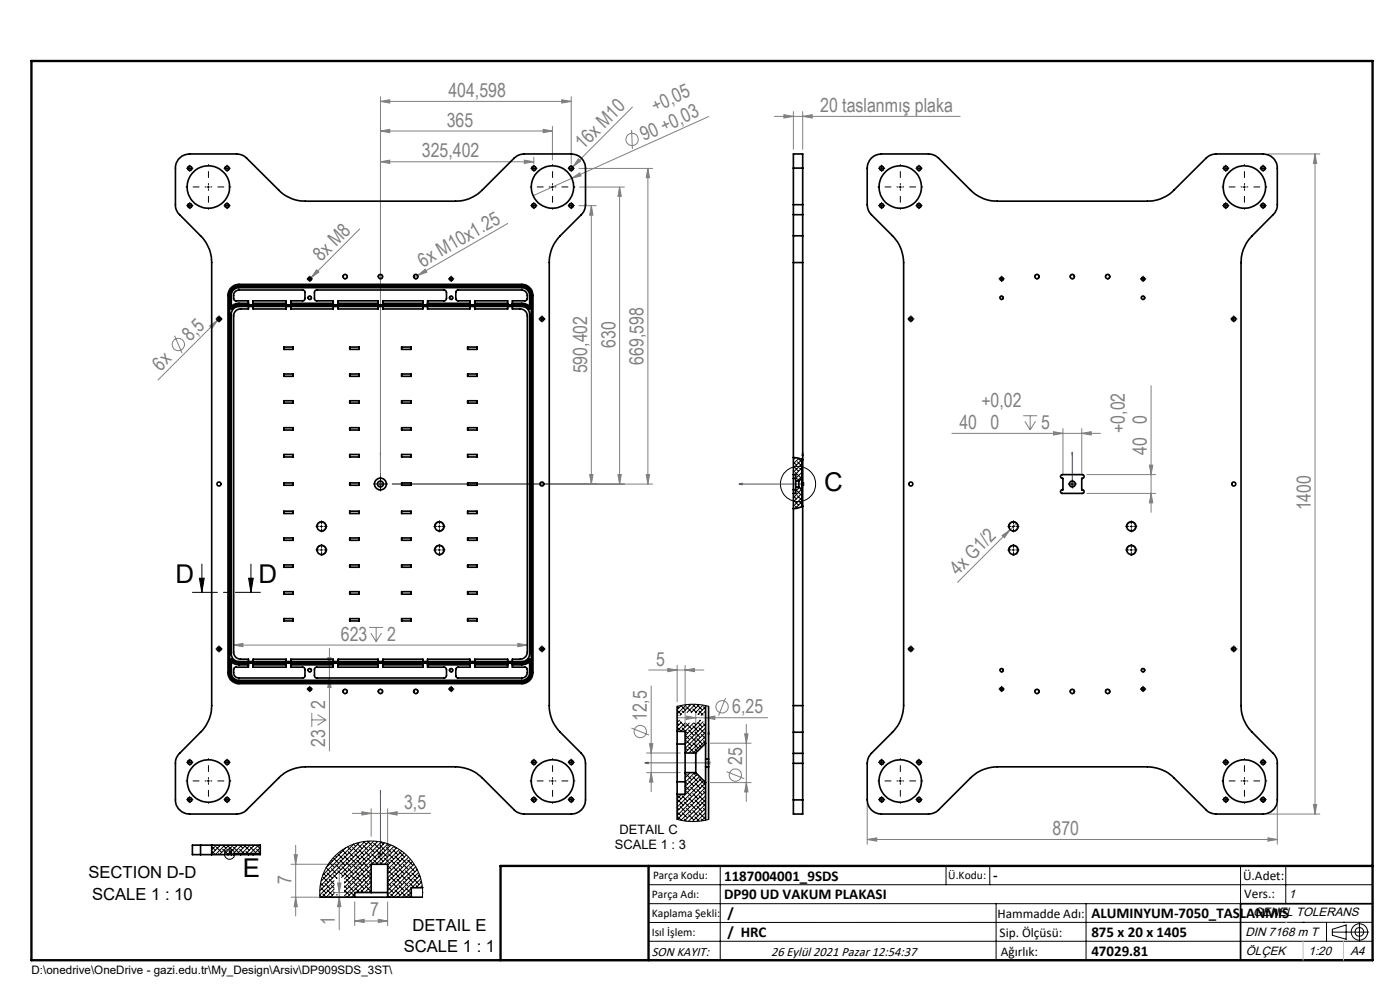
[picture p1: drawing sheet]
<svg xmlns="http://www.w3.org/2000/svg" width="297mm" height="210mm" viewBox="0 0 297 210" stroke-linecap="round" stroke-linejoin="round" font-family="sans-serif">
<g fill="none" stroke="#808080" stroke-width=".21">
<path d="M80.7 27.8l2-.4v.7zM80.7 21.5l2-.3v.7zM80.7 34.3l2-.3v.7zM80.7 20.5v79.7M80.7 27.8h36.5M80.7 21.5h40.5M80.7 34.3h32.5M111.2 34l2 .3-2 .4zM113.2 33.3v1.4M115.2 27.4l2 .4-2 .3zM117.2 26.8v7.1M119.2 21.2l2 .3-2 .4z"/>
<path d="M121.2 20.5v14.2M121.3 37.8l1.7-1.1 .3 .6zM121.3 37.8l-8.2 3.7M122.7 33.7l.5 .5-1.7 1.2zM122.8 35.7h15.7M122.9 39.7h9.6M131.4 39.7v63M131.4 39.7l.4 2h-.7zM134 27.6l.2 4M134.2 22.7l-13.4 13.4M137.4 35.7v67M137.4 35.7l.4 2h-.7z"/>
<path d="M150.4 24.7l-29.1 13.1M164.3 24.7h39.4M166.3 24.3l2 .4-2 .3zM168.3 23.7v8M170.3 24.7l2-.4v.7zM170.3 23.7v8M269 32.7h11M279 32.7l.3 2h-.7zM279 32.7v140M66 58.9l-.6 .6M67.2 57.2l.5 .5-1.7 1.2zM76.3 48.6l-10.3 10.3"/>
<path d="M88.7 58.4l1.5-1.3 .4 .6zM88.7 58.4l-.9 .5M107.7 47.4l-19 11M122.8 43.6h3.7M125.4 43.6v59.1M125.4 43.6l.4 2h-.7zM37 71.2l1.6 3.7M44.5 69.1l1.6-1.1-1.1 1.6zM46.7 67.4l-13.2 13.2M201.9 91.9h31.6M217.1 88.2h2.9M217.4 89.4l1.1 1.7"/>
<path d="M218.5 88.2v2.9M219.7 89.4l-1.2 1.7M223.5 91.6l2 .3-2 .4zM225.5 90.9v9.6M229.5 91.9l2-.3v.7zM229.5 90.9v9.6M243.8 98.7h.7l-.3 2zM244.2 81.8v26.9M80.2 102.7h1M80.4 102.3l.7 .7M80.7 102.2v1M81.1 102.3l-.7 .7"/>
<path d="M83.2 102.7h55.3M125.1 100.7h.7l-.4 2zM131.1 100.7h.7l-.4 2zM137.1 100.7h.7l-.4 2zM169.8 102.7h1M169.9 102.3l.7 .7M170.3 102.2v1M170.6 102.3l-.7 .7M212.6 113.6l1.6-1.2-1.1 1.7zM215.7 110.9l-12.6 12.6M227 102.7h1M227.1 102.3l.7 .7"/>
<path d="M227.5 102.2v1M227.8 102.3l-.7 .7M230.6 104.7h14.6M230.6 100.7h14.6M244.2 104.7l.3 2h-.7zM49.6 136.8l1.9-.3v.7zM49.6 136.8h62.3M69.5 139.5h.7l-.3 2zM69.9 137.5v21.8M78.3 133.1h3M78.7 134.3l1.1 1.8M79.8 133.1v3"/>
<path d="M80.9 134.3l-1.1 1.8M109.9 136.5l2 .3-2 .4zM66.1 151.2v3M66.1 152.7h3M67.3 151.6l1.8 1.1M69.1 152.7l-1.8 1.1M69.9 143.8l.3 2h-.7zM133.9 154.4l3.8 1.5M137.2 159.7h7.1M137.6 142.1h11.7M137.8 157.8h.7l-.4 1.9zM138.1 145.5v22.4"/>
<path d="M141.7 141.8l2 .3-2 .4zM143.6 152.3h19.3M143.7 141.1v7.8M145.3 142.1l2-.3v.7zM145.3 141.1v13.1M145.6 151.9l2 .4-2 .3zM147.6 151.3v11.6M149.7 152.3l2-.4v.7zM149.7 151.3v13.7M150.7 157.6h8.6M153.9 148.1l-1.5 3.7M158 155.7h.7l-.4 1.9z"/>
<path d="M158.3 153.7v16.3M62.7 179.3v15M74.8 172.5h16.5M76.8 172.2l1.9 .3-1.9 .4zM78.7 171.5v5.9M82.2 172.5l2-.3v.7zM82.2 171.5v10.8M137.2 163.9h7.1M138.1 163.9l.4 2h-.7zM149.8 161.8h1M150 161.5l.7 .7M150.3 161.3v1"/>
<path d="M150.7 161.5l-.7 .7M150.7 166h8.6M154.1 163.7l3.8 1.5M158.3 166l.4 2h-.7zM184 178.1l2-.4v.7zM184 170.7v8.4M184 178.1h87M269 177.7l2 .4-2 .3zM269 172.7h11M271 170.7v8.4M278.6 170.7h.7l-.3 2zM61.7 190.3h19.5"/>
<path d="M61.7 183.3h16.1M62.4 181.3h.7l-.4 2zM62.7 190.3l.4 2h-.7zM70.9 189.3h3.4M71.6 187.3h.7l-.3 2zM72 185.3v11.9M72 190.3l.3 2h-.7zM75.2 195.4l2.1-.4v.7zM75.2 191.3v5M75.2 195.4h7M80.2 181.3h1M80.3 195l1.9 .4-1.9 .3z"/>
<path d="M80.4 180.9l.7 .7M80.7 180.8v1M81.1 180.9l-.7 .7M82.2 191.3v5"/>
<circle cx="134.1" cy="29.6" r="1.3"/>
<circle cx="37.9" cy="73.1" r="1.31"/>
<circle cx="135.8" cy="155.2" r="1.3"/>
<circle cx="153.2" cy="149.9" r="1.3"/>
<circle cx="156" cy="164.4" r="1.3"/>
</g>
<g fill="none" stroke="#000" stroke-width=".21">
<path d="M39.8 35.8a.5 .5 0 0 1 .4-.6 .5 .5 0 0 1 .5 .5 .5 .5 0 0 1-.6 .5M40 35.7h.5M40.3 35.4v.6M44 39.7h.5M44.2 39.4v.5M47.7 35.8a.48 .48 0 0 1 .4-.6 .48 .48 0 0 1 .5 .6 .48 .48 0 0 1-.6 .4M47.9 35.7h.5M48.2 35.4v.6M112.7 35.8a.5 .5 0 0 1 .5-.6 .5 .5 0 0 1 .5 .5 .5 .5 0 0 1-.6 .5M113 35.7h.5M113.2 35.4v.6M116.9 39.7h.5"/>
<path d="M117.2 39.4v.5M120.7 35.8a.5 .5 0 0 1 .4-.6 .5 .5 0 0 1 .6 .5 .5 .5 0 0 1-.7 .5M120.9 35.7h.5M121.2 35.4v.6M186.5 35.8a.48 .48 0 0 1 .5-.6 .48 .48 0 0 1 .5 .6 .48 .48 0 0 1-.6 .4M186.8 35.7h.5M187 35.4v.6M190.7 39.7h.5M191 39.4v.5M194.5 35.8a.5 .5 0 0 1 .4-.6 .5 .5 0 0 1 .5 .5 .5 .5 0 0 1-.6 .5M194.7 35.7h.5M194.9 35.4v.6"/>
<path d="M259.5 35.8a.5 .5 0 0 1 .5-.6 .5 .5 0 0 1 .5 .5 .5 .5 0 0 1-.6 .5M259.8 35.7h.5M260 35.4v.6M263.7 39.7h.5M264 39.4v.5M267.5 35.8a.48 .48 0 0 1 .4-.6 .48 .48 0 0 1 .5 .6 .48 .48 0 0 1-.6 .4M267.7 35.7h.5M267.9 35.4v.6M39.8 43.8a.51 .51 0 0 1 .4-.7 .51 .51 0 0 1 .6 .6 .51 .51 0 0 1-.7 .4M40 43.6h.5M40.3 43.4v.5M47.7 43.8a.5 .5 0 0 1 .4-.6 .5 .5 0 0 1 .6 .5 .5 .5 0 0 1-.7 .4"/>
<path d="M47.9 43.6h.5M48.2 43.4v.5M65.3 59.3a.4 .4 0 0 1 .4-.5 .4 .4 0 0 1 .4 .4 .4 .4 0 0 1-.5 .4M65.4 59.2h.6M65.7 58.9v.5M72.7 58.8a.51 .51 0 0 1 .5-.6 .51 .51 0 0 1 .5 .5 .51 .51 0 0 1-.6 .5M80.2 58.8a.51 .51 0 0 1 .5-.6 .51 .51 0 0 1 .5 .5 .51 .51 0 0 1-.6 .5M87.7 58.8a.5 .5 0 0 1 .5-.6 .5 .5 0 0 1 .5 .5 .5 .5 0 0 1-.6 .5M95.3 59.3a.4 .4 0 0 1 .4-.5 .4 .4 0 0 1 .4 .4 .4 .4 0 0 1-.5 .4M95.5 59.2h.5M95.7 58.9v.5M112.7 43.8a.51 .51 0 0 1 .5-.7 .51 .51 0 0 1 .5 .6 .51 .51 0 0 1-.6 .4"/>
<path d="M113 43.6h.5M113.2 43.4v.5M120.7 43.8a.51 .51 0 0 1 .4-.7 .51 .51 0 0 1 .6 .6 .51 .51 0 0 1-.7 .4M120.9 43.6h.5M121.2 43.4v.5M186.5 43.8a.5 .5 0 0 1 .5-.6 .5 .5 0 0 1 .5 .5 .5 .5 0 0 1-.6 .4M186.8 43.6h.5M187 43.4v.5M194.5 43.8a.51 .51 0 0 1 .4-.7 .51 .51 0 0 1 .5 .6 .51 .51 0 0 1-.6 .4M194.7 43.6h.5M194.9 43.4v.5M212.1 59.3a.4 .4 0 0 1 .4-.5 .4 .4 0 0 1 .4 .4 .4 .4 0 0 1-.5 .4"/>
<path d="M212.2 59.2h.5M212.5 58.9v.5M219.5 58.8a.51 .51 0 0 1 .4-.6 .51 .51 0 0 1 .6 .5 .51 .51 0 0 1-.6 .5M227 58.8a.5 .5 0 0 1 .4-.6 .5 .5 0 0 1 .6 .5 .5 .5 0 0 1-.6 .5M234.5 58.8a.51 .51 0 0 1 .4-.6 .51 .51 0 0 1 .6 .5 .51 .51 0 0 1-.7 .5M242.1 59.3a.4 .4 0 0 1 .4-.5 .4 .4 0 0 1 .4 .4 .4 .4 0 0 1-.5 .4M242.2 59.2h.5M242.5 58.9v.5M259.5 43.8a.51 .51 0 0 1 .5-.7 .51 .51 0 0 1 .5 .6 .51 .51 0 0 1-.6 .4M259.8 43.6h.5M260 43.4v.5M267.5 43.8a.5 .5 0 0 1 .4-.6 .5 .5 0 0 1 .5 .5 .5 .5 0 0 1-.6 .4"/>
<path d="M267.7 43.6h.5M267.9 43.4v.5M46.2 67.7h.5M46.5 67.4v.5M65.3 63.3a.4 .4 0 0 1 .4-.5 .4 .4 0 0 1 .4 .4 .4 .4 0 0 1-.5 .4M95.3 63.3a.4 .4 0 0 1 .4-.5 .4 .4 0 0 1 .4 .4 .4 .4 0 0 1-.5 .4M114.7 67.7h.5M115 67.4v.5M193 67.7h.5M193.2 67.4v.5M212.1 63.3a.4 .4 0 0 1 .3-.5 .4 .4 0 0 1 .5 .4 .4 .4 0 0 1-.5 .4M242.1 63.3a.4 .4 0 0 1 .4-.5 .4 .4 0 0 1 .4 .4 .4 .4 0 0 1-.5 .4"/>
<path d="M261.5 67.7h.5M261.7 67.4v.5M42.8 119.7v6M53.2 119.7v6M67.2 116.9a1.04 1.04 0 0 1 .9-1.3 1.04 1.04 0 0 1 1.2 1.2 1.04 1.04 0 0 1-1.4 .9M67.2 111.9a1.04 1.04 0 0 1 .9-1.3 1.04 1.04 0 0 1 1.2 1.1 1.04 1.04 0 0 1-1.4 1M67.9 111.7h.5M67.9 116.7h.5M68.2 111.4v.5M68.2 116.4v.5M80.5 102.7h.5M80.7 102.4v.5"/>
<path d="M92.2 111.9a1.06 1.06 0 0 1 .9-1.3 1.06 1.06 0 0 1 1.2 1.1 1.06 1.06 0 0 1-1.4 1M92.2 116.9a1.06 1.06 0 0 1 .9-1.3 1.06 1.06 0 0 1 1.2 1.2 1.06 1.06 0 0 1-1.4 .9M93 111.7h.5M93 116.7h.5M93.2 111.4v.5M93.2 116.4v.5M214 111.9a1.04 1.04 0 0 1 .9-1.3 1.04 1.04 0 0 1 1.1 1.1 1.04 1.04 0 0 1-1.3 1M214 116.9a1.04 1.04 0 0 1 .9-1.3 1.04 1.04 0 0 1 1.1 1.2 1.04 1.04 0 0 1-1.3 .9M214.7 111.7h.5M214.7 116.7h.5M215 111.4v.5M215 116.4v.5"/>
<path d="M227.2 102.7h.5M227.5 102.4v.5M239 116.9a1.04 1.04 0 0 1 .9-1.3 1.04 1.04 0 0 1 1.1 1.2 1.04 1.04 0 0 1-1.3 .9M239 111.9a1.04 1.04 0 0 1 .9-1.3 1.04 1.04 0 0 1 1.1 1.1 1.04 1.04 0 0 1-1.3 1M239.7 111.7h.5M239.7 116.7h.5M240 111.4v.5M240 116.4v.5M42.3 122.7h1l-.5 3zM46.2 137.7h.5M46.5 137.4v.5M52.7 122.7h1l-.5 3z"/>
<path d="M114.7 137.7h.5M115 137.4v.5M193 137.7h.5M193.2 137.4v.5M261.5 137.7h.5M261.7 137.4v.5M65.3 146.3a.4 .4 0 0 1 .4-.5 .4 .4 0 0 1 .4 .4 .4 .4 0 0 1-.5 .4M65.3 142.3a.4 .4 0 0 1 .4-.5 .4 .4 0 0 1 .4 .4 .4 .4 0 0 1-.5 .3M65.4 146.2h.6M65.7 145.9v.5M72.7 146.8a.51 .51 0 0 1 .5-.6 .51 .51 0 0 1 .5 .5 .51 .51 0 0 1-.6 .5M80.2 146.8a.51 .51 0 0 1 .5-.6 .51 .51 0 0 1 .5 .5 .51 .51 0 0 1-.6 .5"/>
<path d="M87.7 146.8a.5 .5 0 0 1 .5-.6 .5 .5 0 0 1 .5 .5 .5 .5 0 0 1-.6 .5M95.3 146.3a.4 .4 0 0 1 .4-.5 .4 .4 0 0 1 .4 .4 .4 .4 0 0 1-.5 .4M95.3 142.3a.4 .4 0 0 1 .4-.5 .4 .4 0 0 1 .4 .4 .4 .4 0 0 1-.5 .3M95.5 146.2h.5M95.7 145.9v.5M212.1 146.3a.4 .4 0 0 1 .3-.5 .4 .4 0 0 1 .5 .4 .4 .4 0 0 1-.5 .4M212.1 142.3a.4 .4 0 0 1 .3-.5 .4 .4 0 0 1 .5 .4 .4 .4 0 0 1-.5 .3M212.2 146.2h.5M212.5 145.9v.5M219.5 146.8a.51 .51 0 0 1 .4-.6 .51 .51 0 0 1 .6 .5 .51 .51 0 0 1-.6 .5M227 146.8a.5 .5 0 0 1 .4-.6 .5 .5 0 0 1 .6 .5 .5 .5 0 0 1-.6 .5M234.5 146.8a.51 .51 0 0 1 .4-.6 .51 .51 0 0 1 .6 .5 .51 .51 0 0 1-.7 .5"/>
<path d="M242.1 146.3a.4 .4 0 0 1 .4-.5 .4 .4 0 0 1 .4 .4 .4 .4 0 0 1-.5 .4M242.1 142.3a.4 .4 0 0 1 .4-.5 .4 .4 0 0 1 .4 .4 .4 .4 0 0 1-.5 .3M242.2 146.2h.5M242.5 145.9v.5M39.8 169.7a.5 .5 0 0 1 .4-.6 .5 .5 0 0 1 .5 .6 .5 .5 0 0 1-.6 .4M39.8 161.8a.51 .51 0 0 1 .4-.6 .51 .51 0 0 1 .6 .6 .51 .51 0 0 1-.7 .4M40 161.7h.5M40 169.6h.5M40.3 161.5v.5M40.3 169.4v.5M44 165.7h.5M44.2 165.4v.5"/>
<path d="M47.7 161.8a.5 .5 0 0 1 .4-.6 .5 .5 0 0 1 .6 .6 .5 .5 0 0 1-.7 .4M47.7 169.7a.48 .48 0 0 1 .4-.6 .48 .48 0 0 1 .5 .6 .48 .48 0 0 1-.6 .4M47.9 161.7h.5M47.9 169.6h.5M48.2 161.5v.5M48.2 169.4v.5M112.7 161.8a.51 .51 0 0 1 .5-.6 .51 .51 0 0 1 .5 .6 .51 .51 0 0 1-.6 .4M112.7 169.7a.5 .5 0 0 1 .5-.6 .5 .5 0 0 1 .5 .6 .5 .5 0 0 1-.6 .4M113 161.7h.5M113 169.6h.5M113.2 161.5v.5M113.2 169.4v.5"/>
<path d="M116.9 165.7h.5M117.2 165.4v.5M120.7 161.8a.51 .51 0 0 1 .4-.6 .51 .51 0 0 1 .6 .6 .51 .51 0 0 1-.7 .4M120.7 169.7a.5 .5 0 0 1 .4-.6 .5 .5 0 0 1 .6 .6 .5 .5 0 0 1-.7 .4M120.9 161.7h.5M120.9 169.6h.5M121.2 161.5v.5M121.2 169.4v.5M186.5 161.8a.5 .5 0 0 1 .5-.6 .5 .5 0 0 1 .5 .6 .5 .5 0 0 1-.6 .4M186.5 169.7a.48 .48 0 0 1 .5-.6 .48 .48 0 0 1 .5 .6 .48 .48 0 0 1-.6 .4M186.8 161.7h.5M186.8 169.6h.5"/>
<path d="M187 161.5v.5M187 169.4v.5M190.7 165.7h.5M191 165.4v.5M194.5 161.8a.51 .51 0 0 1 .4-.6 .51 .51 0 0 1 .5 .6 .51 .51 0 0 1-.6 .4M194.5 169.7a.5 .5 0 0 1 .4-.6 .5 .5 0 0 1 .5 .6 .5 .5 0 0 1-.6 .4M194.7 161.7h.5M194.7 169.6h.5M194.9 161.5v.5M194.9 169.4v.5M259.5 161.8a.51 .51 0 0 1 .5-.6 .51 .51 0 0 1 .5 .6 .51 .51 0 0 1-.6 .4M259.5 169.7a.5 .5 0 0 1 .5-.6 .5 .5 0 0 1 .5 .6 .5 .5 0 0 1-.6 .4"/>
<path d="M259.8 161.7h.5M259.8 169.6h.5M260 161.5v.5M260 169.4v.5M263.7 165.7h.5M264 165.4v.5M267.5 169.7a.48 .48 0 0 1 .4-.6 .48 .48 0 0 1 .5 .6 .48 .48 0 0 1-.6 .4M267.5 161.8a.5 .5 0 0 1 .4-.6 .5 .5 0 0 1 .5 .6 .5 .5 0 0 1-.6 .4M267.7 161.7h.5M267.7 169.6h.5M267.9 161.5v.5M267.9 169.4v.5"/>
<path d="M137.6 187.7h153.6M137.6 191.7h153.6M137.6 199.7h153.6M152.8 183.7v20M200.7 183.7v4M210 183.7v4M211.3 191.7v12M230.4 191.7v12M263.2 183.7v20M272.8 183.7v8M276.4 195.6h.1M281.4 195.6v4.1"/>
<path d="M282.6 197.7h7.8M282.6 197.1l3-.9v3l-3-.8zM285 195.6h.1M288.4 195.8v3.8M291.2 195.6l-153.6 .1"/>
<circle cx="169.3" cy="102.7" r="3.7"/>
<circle cx="48.7" cy="181.2" r="1.09"/>
<circle cx="288.4" cy="197.7" r="1.74"/>
<circle cx="288.4" cy="197.7" r=".93"/>
</g>
<g fill="none" stroke="#00f" stroke-width=".21">
<path d="M80.7 95.9v.7v-.7M80.7 95.9v6.8M170.3 95.9l.2 .7h-.4zM170.3 95.9v6.8h-13.5M227.5 95.9v.7v-.7M227.5 95.9v6.8M80.7 102.5v.3zM80.7 102.7h.1M156.8 102.7l.6-.2v.3zM227.5 102.7h.1M227.5 102.5v.3zM150.3 155.1l.2 .6h-.3z"/>
<path d="M150.3 155.1v6.7h-13.5M80.7 167.7v.7v-.7M80.7 167.7v13.6M136.8 161.8l.7-.1v.3zM80.7 181.1v.4zM80.7 181.3h.1"/>
</g>
<path d="M55.2 125.7h-14.4" fill="none" stroke="#000" stroke-width=".21" stroke-dasharray="6.3 1.3 1.3 1.3" stroke-dashoffset="1"/>
<path d="M291.2 191.7h-28v12M106.2 203.7h185" fill="none" stroke="#000" stroke-width=".35"/>
<path d="M6.7 12.9h284.5v190.8h-284.5zM137.6 183.7v20M291.2 183.7h-185v20" fill="none" stroke="#000" stroke-width=".5"/>
<path d="M272.8 195.6h.1M276.4 199.7v4M285 199.7v4" fill="none" stroke="#c0c0c0" stroke-width=".21"/>
<g fill="none" stroke="#000" stroke-width=".21" stroke-dasharray="15.2 1.3 1.3 1.3">
<path d="M39.8 35.7h-.2M40.3 36.2v.2M40.3 35.2v-.2M40.8 35.7h.1M47.7 35.7h-.2M48.2 36.2v.2M48.2 35.2v-.2M48.7 35.7h.2M112.8 35.7h-.2M113.3 36.2v.2M113.3 35.2v-.2M113.8 35.7h.1"/>
<path d="M120.7 35.7h-.2M121.2 36.2v.2M121.2 35.2v-.2M121.7 35.7h.2M186.5 35.7h-.1M187 35.2v-.2M187 36.2v.2M187.5 35.7h.2M194.5 35.7h-.2M195 35.2v-.2M195 36.2v.2M195.5 35.7h.1"/>
<path d="M259.5 35.7h-.1M260 35.2v-.2M260 36.2v.2M260.5 35.7h.2M267.5 35.7h-.2M268 35.2v-.2M268 36.2v.2M268.5 35.7h.1M39.8 43.6h-.2M40.3 44.1v.2M40.3 43.1v-.2M40.8 43.6h.1"/>
<path d="M47.7 43.6h-.2M48.2 44.1v.2M48.2 43.1v-.2M48.7 43.6h.2M65.2 59.2h-.1M65.7 59.7h.1M65.7 58.7v-.1M66.2 59.2h.1M95.2 59.2h-.1M95.7 59.7h.1M95.7 58.7v-.1M96.2 59.2h.1"/>
<path d="M112.8 43.6h-.2M113.3 44.1v.2M113.3 43.1v-.2M113.8 43.6h.1M120.7 43.6h-.2M121.2 44.1v.2M121.2 43.1v-.2M121.7 43.6h.2M186.5 43.6h-.1M187 43.1v-.2M187 44.1v.2M187.5 43.6h.2"/>
<path d="M194.5 43.6h-.2M195 43.1v-.2M195 44.1v.2M195.5 43.6h.1M212 59.2h-.1M212.5 58.7v-.1M212.5 59.7h.1M213 59.2h.1M242 59.2h-.1M242.5 58.7v-.1M242.5 59.7h.1M243 59.2h.1"/>
<path d="M259.5 43.6h-.1M260 43.1v-.2M260 44.1v.2M260.5 43.6h.2M267.5 43.6h-.2M268 43.1v-.2M268 44.1v.2M268.5 43.6h.1M46 67.7h-.2M46.5 68.2v.1M46.5 67.2v-.2M47 67.7h.1"/>
<path d="M114.5 67.7h-.2M115 68.2v.1M115 67.2v-.2M115.5 67.7h.1M192.7 67.7h-.1M193.2 67.2v-.2M193.2 68.2v.1M193.7 67.7h.2M261.2 67.7h-.1M261.7 67.2v-.2M261.7 68.2v.1M262.2 67.7h.2"/>
<path d="M67.7 116.7h-.7M67.7 111.7h-.7M68.2 117.2v.7M68.2 116.2v-.7M68.2 112.2v.7M68.2 111.2v-.7M68.7 116.7h.7M68.7 111.7h.7M80.2 102.7h-1M80.7 103.2v1M80.7 102.2v-1M81.2 102.7h1"/>
<path d="M92.7 111.7h-.7M92.7 116.7h-.7M93.2 112.2v.7M93.2 111.2v-.7M93.2 117.2v.7M93.2 116.2v-.7M93.7 111.7h.7M93.7 116.7h.7M214.5 111.7h-.7M214.5 116.7h-.7M215 111.2v-.7M215 112.2v.7"/>
<path d="M215 116.2v-.7M215 117.2v.7M215.5 111.7h.7M215.5 116.7h.7M227 102.7h-.4M227.5 102.2v-.4M227.5 103.2v.3M228 102.7h.4M239.5 116.7h-.7M239.5 111.7h-.7M240 116.2v-.7M240 117.2v.7"/>
<path d="M240 111.2v-.7M240 112.2v.7M240.5 116.7h.7M240.5 111.7h.7M46 137.7h-.2M46.5 138.2v.1M46.5 137.2v-.2M47 137.7h.1M114.5 137.7h-.2M115 138.2v.1M115 137.2v-.2M115.5 137.7h.1"/>
<path d="M192.7 137.7h-.1M193.2 137.2v-.2M193.2 138.2v.1M193.7 137.7h.2M261.2 137.7h-.1M261.7 137.2v-.2M261.7 138.2v.1M262.2 137.7h.2M65.2 146.2h-.1M65.7 146.7h.1M65.7 145.7v-.1M66.2 146.2h.1"/>
<path d="M95.2 146.2h-.1M95.7 146.7h.1M95.7 145.7v-.1M96.2 146.2h.1M212 146.2h-.1M212.5 145.7v-.1M212.5 146.7h.1M213 146.2h.1M242 146.2h-.1M242.5 145.7v-.1M242.5 146.7h.1M243 146.2h.1"/>
<path d="M39.8 169.6h-.2M39.8 161.7h-.2M40.3 170.1v.2M40.3 169.1v-.2M40.3 162.2v.2M40.3 161.2v-.2M40.8 169.6h.1M40.8 161.7h.1M47.7 161.7h-.2M47.7 169.6h-.2M48.2 162.2v.2M48.2 161.2v-.2"/>
<path d="M48.2 170.1v.2M48.2 169.1v-.2M48.7 161.7h.2M48.7 169.6h.2M112.8 169.6h-.2M112.8 161.7h-.2M113.3 170.1v.2M113.3 169.1v-.2M113.3 162.2v.2M113.3 161.2v-.2M113.8 169.6h.1M113.8 161.7h.1"/>
<path d="M120.7 161.7h-.2M120.7 169.6h-.2M121.2 162.2v.2M121.2 161.2v-.2M121.2 170.1v.2M121.2 169.1v-.2M121.7 161.7h.2M121.7 169.6h.2M186.5 161.7h-.1M186.5 169.6h-.1M187 161.2v-.2M187 162.2v.2"/>
<path d="M187 169.1v-.2M187 170.1v.2M187.5 161.7h.2M187.5 169.6h.2M194.5 169.6h-.2M194.5 161.7h-.2M195 169.1v-.2M195 170.1v.2M195 161.2v-.2M195 162.2v.2M195.5 169.6h.1M195.5 161.7h.1"/>
<path d="M259.5 161.7h-.1M259.5 169.6h-.1M260 161.2v-.2M260 162.2v.2M260 169.1v-.2M260 170.1v.2M260.5 161.7h.2M260.5 169.6h.2M267.5 169.6h-.2M267.5 161.7h-.2M268 169.1v-.2M268 170.1v.2"/>
<path d="M268 161.2v-.2M268 162.2v.2M268.5 169.6h.1M268.5 161.7h.1"/>
</g>
<g fill="none" stroke="#000" stroke-width=".21" stroke-dasharray="15.2 1.3 1.3 1.3" stroke-dashoffset="15">
<path d="M43.7 39.7h-4.2M44.2 39.2v-4.3M44.7 39.7h4.3M116.7 39.7h-4.2M117.2 39.2v-4.3M117.7 39.7h4.3M190.5 39.7h-4.3M191 39.2v-4.3M191.5 39.7h4.2M263.5 39.7h-4.3M264 39.2v-4.3M264.5 39.7h4.2"/>
<path d="M44.2 40.2v4.2M117.2 40.2v4.2M191 40.2v4.2M264 40.2v4.2M43.7 165.7h-4.2M44.2 166.2v4.2M44.2 165.2v-4.3M44.7 165.7h4.3M116.7 165.7h-4.2M117.2 166.2v4.2M117.2 165.2v-4.3M117.7 165.7h4.3"/>
<path d="M190.5 165.7h-4.3M191 165.2v-4.3M191 166.2v4.2M191.5 165.7h4.2M263.5 165.7h-4.3M264 165.2v-4.3M264 166.2v4.2M264.5 165.7h4.2"/>
</g>
<path d="M52.7 122.7h1l-.5 3zM42.3 122.7h1l-.5 3z" fill="#000"/>
<g fill="#00f">
<path d="M80.7 95.9v.7zM80.7 102.5v.3z"/>
<path d="M80.7 181.1v.4zM80.7 167.7v.7zM80.7 181.1v.4zM80.7 167.7v.7z"/>
<path d="M150.3 155.1l.2 .6h-.3zM136.8 161.8l.7-.1v.3z"/>
<path d="M170.3 95.9l.2 .7h-.4zM156.8 102.7l.6-.2v.3zM227.5 95.9v.7zM227.5 102.5v.3z"/>
</g>
<g fill="#808080">
<path d="M121.3 37.8l1.7-1.1 .3 .6z"/>
<path d="M88.7 58.4l1.5-1.3 .4 .6z"/>
<path d="M122.7 33.7l.5 .5-1.7 1.2z"/>
<path d="M67.2 57.2l.5 .5-1.7 1.2z"/>
<path d="M229.5 91.9l2-.3v.7zM223.5 91.6l2 .3-2 .4z"/>
<path d="M145.3 142.1l2-.3v.7zM141.7 141.8l2 .3-2 .4z"/>
<path d="M149.7 152.3l2-.4v.7zM145.6 151.9l2 .4-2 .3z"/>
<path d="M80.7 27.8l2-.4v.7zM115.2 27.4l2 .4-2 .3z"/>
<path d="M184 178.1l2-.4v.7zM269 177.7l2 .4-2 .3z"/>
<path d="M49.6 136.8l1.9-.3v.7zM109.9 136.5l2 .3-2 .4zM80.7 21.5l2-.3v.7zM119.2 21.2l2 .3-2 .4zM76.8 172.2l1.9 .3-1.9 .4zM82.2 172.5l2-.3v.7z"/>
<path d="M111.2 34l2 .3-2 .4zM80.7 34.3l2-.3v.7z"/>
<path d="M44.5 69.1l.5 .5 1.1-1.6zM212.6 113.6l.5 .5 1.1-1.7z"/>
<path d="M278.6 170.7h.7l-.3 2zM279 32.7l.3 2h-.7zM62.7 190.3l.4 2h-.7zM62.4 181.3h.7l-.4 2z"/>
<path d="M244.2 104.7l.3 2h-.7zM243.8 98.7h.7l-.3 2z"/>
<path d="M125.1 100.7h.7l-.4 2zM125.4 43.6l.4 2h-.7zM131.1 100.7h.7l-.4 2zM131.4 39.7l.4 2h-.7zM137.1 100.7h.7l-.4 2zM137.4 35.7l.4 2h-.7zM72 190.3l.3 2h-.7zM71.6 187.3h.7l-.3 2z"/>
<path d="M69.9 143.8l.3 2h-.7zM69.5 139.5h.7l-.3 2z"/>
<path d="M137.8 157.8h.7l-.4 1.9zM138.1 163.9l.4 2h-.7zM158 155.7h.7l-.4 1.9zM158.3 166l.4 2h-.7z"/>
<path d="M75.2 195.4l2.1-.4v.7zM80.3 195l1.9 .4-1.9 .3z"/>
<path d="M166.3 24.3l2 .4-2 .3zM170.3 24.7l2-.4v.7z"/>
</g>
<g fill="none" stroke="#000" stroke-width=".35">
<path d="M38.1 33.5l1.1-.7 1-.1h10a3.1 3.1 0 0 1 2.1 .8l6.8 6.8a8.1 8.1 0 0 0 5.7 2.4h31.8a7.8 7.8 0 0 0 5.7-2.4l6.8-6.8a3.3 3.3 0 0 1 2.1-.8h10a3 3 0 0 1 3 3v7.7a3.1 3.1 0 0 1-.9 2.1l-4.4 4.5a8 8 0 0 0-2.4 5.7v94a7.9 7.9 0 0 0 2.4 5.6l4.4 4.5a3.1 3.1 0 0 1 .9 2.1v7.8a3 3 0 0 1-3 3h-10a3.3 3.3 0 0 1-2.1-.9l-6.8-6.8a8.1 8.1 0 0 0-5.7-2.3h-31.8a8.2 8.2 0 0 0-5.7 2.3l-6.8 6.8a3.1 3.1 0 0 1-2.1 .9h-10a3 3 0 0 1-3-3v-7.8a2.73 2.73 0 0 1 .9-2.1l4.4-4.5a8.1 8.1 0 0 0 2.4-5.6v-94a7.8 7.8 0 0 0-2.4-5.7l-4.4-4.5a2.73 2.73 0 0 1-.9-2.1v-8.1l.2-.6zM168.3 35.7v-3h2v3M168.3 35.7h2M168.3 35.7v7.7M170.3 35.7v7.7M184.9 33.5l1.1-.7 1-.1h10a3.3 3.3 0 0 1 2.1 .8l6.8 6.8a8.1 8.1 0 0 0 5.7 2.4h31.8a7.8 7.8 0 0 0 5.7-2.4l6.8-6.8a3.1 3.1 0 0 1 2.1-.8h10a3 3 0 0 1 3 3v7.7a2.73 2.73 0 0 1-.9 2.1l-4.5 4.5a8.3 8.3 0 0 0-2.3 5.7v94a7.8 7.8 0 0 0 2.3 5.6l4.5 4.5a2.73 2.73 0 0 1 .9 2.1v7.8a3 3 0 0 1-3 3h-10a3.1 3.1 0 0 1-2.1-.9l-6.8-6.8a8.1 8.1 0 0 0-5.7-2.3h-31.8a8.2 8.2 0 0 0-5.7 2.3l-6.8 6.8a3.3 3.3 0 0 1-2.1 .9h-10a3 3 0 0 1-3-3v-7.8a3.1 3.1 0 0 1 .9-2.1l4.4-4.5a8.1 8.1 0 0 0 2.4-5.6v-94a8.2 8.2 0 0 0-2.4-5.7l-4.4-4.5a3.1 3.1 0 0 1-.9-2.1v-7.7l.1-1zM168.3 43.4v2.1M168.3 50v5.7M168.3 43.4h2M168.3 45.5v4.5M168.3 55.7v45M168.3 45.5h2"/>
<path d="M168.3 50h2M168.3 55.7h2M170.3 43.4v2.1M170.3 50v5.7M170.3 45.5v4.5M170.3 55.7v94M48.8 61.2l1-.7 .9-.2h60a2.41 2.41 0 0 1 2.4 2.4v80a2.35 2.35 0 0 1-2.4 2.3h-60a2.29 2.29 0 0 1-2.3-2.3v-80.3zM49.2 61.4l.7-.6 .8-.1h60a2.03 2.03 0 0 1 2 2v80a1.98 1.98 0 0 1-2 2h-60a1.98 1.98 0 0 1-2-2v-80.3zM49.4 61.7l.6-.5 .7-.2h60a1.69 1.69 0 0 1 1.7 1.7v2.8a2.04 2.04 0 0 0-1.7-.8h-60a2.04 2.04 0 0 0-1.6 .8v-3.1zM49.5 65.5l.5-.3 .7-.2h60a1.69 1.69 0 0 1 1.7 1.7v72a1.69 1.69 0 0 1-1.7 1.6h-60a1.63 1.63 0 0 1-1.6-1.6v-72.3zM52.7 64.7v-.9h-2.7l-.4-.2v-.3a1.33 1.33 0 0 1 1.1-1.8h13.6l.3 .2 .1 .2-.1 1.7-.3 .2h-2.6v.9M52.7 64.3h-2a2.31 2.31 0 0 0-1.6 .7"/>
<path d="M52.7 65v.5h-1.7a1.45 1.45 0 0 0-1.4 1.5v71.3a1.51 1.51 0 0 0 1.4 1.5h1.7v.5M53.7 64.7v-.9h7v.9M53.7 64.3h7M53.7 65v.5h7v-.5M60.2 73.6h2v.5h-2zM60.2 79.3h2v.5h-2zM61.7 65v.5h9v-.5M61.7 64.3h9M70.7 64.7v-.9l-3.8-.1-.2-.3 .1-1.7 .3-.2h27.2l.3 .2 .1 1.6-.2 .4-3.8 .1v.9M71.7 64.7v-.9h8.5v.9M71.7 64.3h8.5M71.7 65v.5h8.5v-.5"/>
<path d="M74.2 73.6h2v.5h-2zM74.2 79.3h2v.5h-2zM81.2 64.7v-.9h8.5v.9M81.2 64.3h8.5M81.2 65v.5h8.5v-.5M85.2 73.6h2v.5h-2zM85.2 79.3h2v.5h-2zM90.7 65v.5h9v-.5M90.7 64.3h9M99.2 73.6h2v.5h-2zM99.2 79.3h2v.5h-2zM99.7 64.7v-.9h-2.6l-.3-.1-.1-.4v-1.3l.1-.3 .3-.2h13.6a1.35 1.35 0 0 1 1.2 1.8l-.2 .4-.3 .1h-2.7v.9"/>
<path d="M100.7 64.7v-.9h7v.9M100.7 64.3h7M100.7 65v.5h7v-.5M108.7 64.3h2a2.48 2.48 0 0 1 1.7 .7M108.7 65v.5h1.6a1.51 1.51 0 0 1 1.6 1.5v71.3a1.57 1.57 0 0 1-1.6 1.5h-1.6v.5M60.2 85h2v.5h-2zM60.2 90.7h2v.5h-2zM60.2 96.4h2v.5h-2zM74.2 85h2v.5h-2zM74.2 90.7h2v.5h-2zM74.2 96.4h2v.5h-2zM85.2 85h2v.5h-2z"/>
<path d="M85.2 90.7h2v.5h-2zM85.2 96.4h2v.5h-2zM99.2 85h2v.5h-2zM99.2 90.7h2v.5h-2zM99.2 96.4h2v.5h-2zM168.3 97l1.3 .3 .7 .2M170.1 97.4v4M60.2 102.4h2v.5h-2zM60.2 108.4h2v.5h-2zM60.2 114.1h2v.5h-2zM60.2 119.8h2v.5h-2zM74.2 102.4h2v.5h-2z"/>
<path d="M74.2 108.4h2v.5h-2zM74.2 114.1h2v.5h-2zM74.2 119.8h2v.5h-2zM85.2 102.4h2v.5h-2zM85.2 108.4h2v.5h-2zM85.2 114.1h2v.5h-2zM85.2 119.8h2v.5h-2zM99.2 102.4h2v.5h-2zM99.2 108.4h2v.5h-2zM99.2 114.1h2v.5h-2zM99.2 119.8h2v.5h-2zM168.3 100.7v.8"/>
<path d="M168.3 103.9v.8M168.3 101.5v2.4M168.3 104.7v45M168.3 100.7h.5v1.4M168.3 103.9h.5M168.3 101.5h.5M168.8 102.1v1.2M168.8 102.1h.7M168.8 103.3v1.4h-.5M168.8 103.3h.7M169.5 102.1v1.2M169.5 103.3l.6 .6"/>
<path d="M170.1 101.4v2.5M170.1 102.9h.2M170.1 102.4h.2M170.1 101.4l-.6 .7M170.1 103.9v3.5M170.3 107.4l-2 .5M225.1 100.7h4.5a.41 .41 0 0 1 .4 .4 .41 .41 0 0 1-.5 .4v2.4a.4 .4 0 0 1 .5 .3 .4 .4 0 0 1-.4 .5h-4.2a.4 .4 0 0 1-.4-.5 .4 .4 0 0 1 .5-.3v-2.4a.43 .43 0 0 1-.5-.3 .43 .43 0 0 1 .1-.5zM49.1 139.8a2.04 2.04 0 0 0 1.6 .9h60a2.04 2.04 0 0 0 1.7-.9v2.9a1.63 1.63 0 0 1-1.7 1.6h-60a1.57 1.57 0 0 1-1.6-1.6zM60.2 125.5h2v.5h-2zM60.2 131.2h2v.5h-2zM74.2 125.5h2v.5h-2zM74.2 131.2h2v.5h-2z"/>
<path d="M85.2 125.5h2v.5h-2zM85.2 131.2h2v.5h-2zM99.2 125.5h2v.5h-2zM99.2 131.2h2v.5h-2zM49.1 140.4a2.31 2.31 0 0 0 1.6 .6h2M52.7 140.7v.8h-2.7l-.4 .4a1.48 1.48 0 0 0 .7 1.8h14.2l.2-.3-.1-1.7-.3-.2h-2.6v-.8M53.7 141h7M53.7 140.7v.8h7v-.8M53.7 140.3v-.5h7v.5M61.7 141h9M61.7 140.3v-.5h9v.5M70.7 140.7v.8l-3.8 .1-.2 .3 .1 1.7 .3 .2h27.2l.3-.2 .1-1.6-.2-.4-3.8-.1v-.8"/>
<path d="M71.7 141h8.5M71.7 140.7v.8h8.5v-.8M71.7 140.3v-.5h8.5v.5M81.2 141h8.5M81.2 140.7v.8h8.5v-.8M81.2 140.3v-.5h8.5v.5M90.7 141h9M90.7 140.3v-.5h9v.5M99.7 140.7v.8h-2.6l-.3 .2-.1 .3v1.3l.1 .4 .3 .1h13.6a1.3 1.3 0 0 0 1.2-1.8l-.2-.3-.3-.2h-2.7v-.8M100.7 141h7M100.7 140.7v.8h7v-.8M100.7 140.3v-.5h7v.5"/>
<path d="M112.4 140.4a2.48 2.48 0 0 1-1.7 .6h-2M143.7 155.1v2.7M143.7 155.1h1.6v4.6M143.7 149.9v5.2M143.7 157.8v8M143.7 157.8h1.6M145.3 159.7v4.2M145.3 159.7h2.3M147.6 159.7v4.2M149.7 157.6v8.4M149.7 157.6l-2.1 2.1M149.7 149.7v7.9"/>
<path d="M150.3 149.9v23.9M168.3 159.8v2.1M168.3 149.7v5.6M168.3 155.3v4.5M168.3 159.8h2M168.3 155.3h2M168.3 149.7h2M170.3 159.8v2.1M170.3 149.7v5.6M170.3 155.3v4.5M42.5 179.3h2.4M42.5 179.3h-1.7v2h1.7"/>
<path d="M42.5 179.3v2M44.9 179.3v2M44.9 179.3h10.3v2h-4.2M143.7 165.8v2.7M143.7 168.5v5.3M143.7 165.8h1.6M145.3 163.9v4.6h-1.6M145.3 163.9h2.3M147.6 163.9l2.1 2.1M149.7 162.7h.6M149.7 166v8M149.7 161h.6"/>
<path d="M168.3 169.7v3h2v-3M168.3 161.9v7.8M168.3 169.7h2M168.3 161.9h2M170.3 161.9v7.8M42.5 181.3h2.4M44.9 181.3h3.5M48.4 181.3h.7M48.7 181.2h.4M48.7 181.2l-.3 .1M48.7 181.2v-.6h.4v.7M49.1 181.3h.5"/>
<path d="M49.6 181.3h1.4M51 181.1v.2M52.7 181.1v.2M53.7 181.1v.2M55.2 181.1h-5.6v.2M67.9 190.3h7.3M75.2 190.3h7M78.7 189.3h3.5M78.7 189.3v-6h3.5v7M78.7 189.3h-3.5v1M82.2 190.3h5M87.2 190.3h2.4"/>
<path d="M89.6 188.3h-2.4v2"/>
<circle cx="40.3" cy="35.7" r=".43"/>
<circle cx="44.2" cy="39.7" r="4.5"/>
<circle cx="48.2" cy="35.7" r=".43"/>
<circle cx="113.2" cy="35.7" r=".43"/>
<circle cx="117.2" cy="39.7" r="4.5"/>
<circle cx="121.2" cy="35.7" r=".43"/>
<circle cx="187" cy="35.7" r=".43"/>
<circle cx="191" cy="39.7" r="4.5"/>
<circle cx="194.9" cy="35.7" r=".43"/>
<circle cx="260" cy="35.7" r=".43"/>
<circle cx="264" cy="39.7" r="4.5"/>
<circle cx="267.9" cy="35.7" r=".43"/>
<circle cx="40.2" cy="43.6" r=".42"/>
<circle cx="48.1" cy="43.6" r=".42"/>
<circle cx="65.7" cy="59.2" r=".34"/>
<circle cx="73.2" cy="58.7" r=".43"/>
<circle cx="80.7" cy="58.7" r=".45"/>
<circle cx="88.2" cy="58.7" r=".43"/>
<circle cx="95.7" cy="59.2" r=".34"/>
<circle cx="113.2" cy="43.6" r=".42"/>
<circle cx="121.2" cy="43.6" r=".42"/>
<circle cx="187" cy="43.6" r=".42"/>
<circle cx="195" cy="43.6" r=".42"/>
<circle cx="212.5" cy="59.2" r=".34"/>
<circle cx="220" cy="58.7" r=".43"/>
<circle cx="227.5" cy="58.7" r=".45"/>
<circle cx="235" cy="58.7" r=".43"/>
<circle cx="242.5" cy="59.2" r=".34"/>
<circle cx="260" cy="43.6" r=".42"/>
<circle cx="267.9" cy="43.6" r=".42"/>
<circle cx="46.5" cy="67.7" r=".43"/>
<circle cx="65.7" cy="63.2" r=".34"/>
<circle cx="95.7" cy="63.2" r=".34"/>
<circle cx="115" cy="67.7" r=".43"/>
<circle cx="193.2" cy="67.7" r=".43"/>
<circle cx="212.5" cy="63.2" r=".34"/>
<circle cx="242.5" cy="63.2" r=".34"/>
<circle cx="261.7" cy="67.7" r=".43"/>
<circle cx="46.5" cy="102.7" r=".43"/>
<circle cx="68.2" cy="111.7" r=".95"/>
<circle cx="68.2" cy="116.7" r=".95"/>
<circle cx="80.7" cy="102.7" r=".62"/>
<circle cx="80.7" cy="102.7" r="1.24"/>
<circle cx="93.2" cy="111.7" r=".95"/>
<circle cx="93.2" cy="116.7" r=".95"/>
<circle cx="115" cy="102.7" r=".43"/>
<circle cx="193.2" cy="102.7" r=".43"/>
<circle cx="215" cy="116.7" r=".95"/>
<circle cx="215" cy="111.7" r=".95"/>
<circle cx="227.5" cy="102.7" r=".62"/>
<circle cx="240" cy="116.7" r=".95"/>
<circle cx="240" cy="111.7" r=".95"/>
<circle cx="261.7" cy="102.7" r=".43"/>
<circle cx="46.5" cy="137.7" r=".43"/>
<circle cx="115" cy="137.7" r=".43"/>
<circle cx="193.2" cy="137.7" r=".43"/>
<circle cx="261.7" cy="137.7" r=".43"/>
<circle cx="65.7" cy="146.2" r=".34"/>
<circle cx="65.7" cy="142.2" r=".34"/>
<circle cx="73.2" cy="146.7" r=".42"/>
<circle cx="80.7" cy="146.7" r=".44"/>
<circle cx="88.2" cy="146.7" r=".42"/>
<circle cx="95.7" cy="146.2" r=".34"/>
<circle cx="95.7" cy="142.1" r=".34"/>
<circle cx="212.5" cy="142.1" r=".34"/>
<circle cx="212.5" cy="146.2" r=".34"/>
<circle cx="220" cy="146.7" r=".42"/>
<circle cx="227.5" cy="146.7" r=".44"/>
<circle cx="235" cy="146.7" r=".42"/>
<circle cx="242.5" cy="146.2" r=".34"/>
<circle cx="242.5" cy="142.2" r=".34"/>
<circle cx="40.3" cy="169.6" r=".43"/>
<circle cx="40.3" cy="161.7" r=".43"/>
<circle cx="44.2" cy="165.7" r="4.5"/>
<circle cx="48.2" cy="169.6" r=".43"/>
<circle cx="48.2" cy="161.7" r=".43"/>
<circle cx="113.2" cy="169.6" r=".43"/>
<circle cx="113.2" cy="161.7" r=".43"/>
<circle cx="117.2" cy="165.7" r="4.5"/>
<circle cx="121.2" cy="169.6" r=".43"/>
<circle cx="121.2" cy="161.7" r=".43"/>
<circle cx="187" cy="161.7" r=".43"/>
<circle cx="187" cy="169.6" r=".43"/>
<circle cx="191" cy="165.7" r="4.5"/>
<circle cx="194.9" cy="161.7" r=".43"/>
<circle cx="194.9" cy="169.6" r=".43"/>
<circle cx="260" cy="161.7" r=".43"/>
<circle cx="260" cy="169.6" r=".43"/>
<circle cx="264" cy="165.7" r="4.5"/>
<circle cx="267.9" cy="161.7" r=".43"/>
<circle cx="267.9" cy="169.6" r=".43"/>
</g>
<g fill="none" stroke="#000" stroke-width=".21">
<path d="M168.3 98.9l1.1 1.1M168.3 98l.6 .6M168.3 97.1l.2 .2M168.7 97.1l-.4 .4M169.2 98l.9 .9M169.3 97.1l.6 .6M169.5 97.2l-1.2 1.2M169.6 99.3l.5 .5M170.1 97.5l-1.8 1.8M170.1 98.4l-1.8 1.8M170.1 99.3l-1.4 1.4M168.3 107.9h.1"/>
<path d="M168.3 106.1l1.1 1.1M168.3 105.2l.6 .6M168.7 107.4l.4 .4M168.7 100.2l1.2 1.1M168.8 103.8l1.1 1.1M169.1 103.3l.3 .3M169.2 105.2l.9 .9M169.2 101.6l.4 .3M169.6 103.4l-.8 .8M169.6 106.5l.5 .5M170 103.8l-1.7 1.8M170.1 104.2v.1"/>
<path d="M170.1 100.6v.1M170.1 104.7l-1.8 1.8M170.1 105.6l-1.8 1.8M170.1 106.5l-1.4 1.4M170.1 107.4l-.2 .2M170.1 100.2l-1.3 1.3M170.1 101.1l-1 1M143.7 154.3l.8 .8M143.7 153.4l.3 .3M143.7 150.7l.8 .8M143.7 149.9l2.6-.5 2.2 .1 1.8 .4M143.7 149.8l.3 .3"/>
<path d="M143.8 151.7l.1 .1M144.1 152.8l-.4 .4M144.3 153.1l1.1 1.1M144.5 149.6l.9 1M144.6 149.6l-.9 .9M144.6 153.2l-.9 .9M144.6 151.4l-.3 .4M144.7 154.4l1.1 1.1M144.7 150.8l.4 .4M145.3 159.5l.3 .2M145.3 158.6l.5 .5M145.3 157.7l.1 .1"/>
<path d="M145.3 155.9l1 1M145.3 153.4l-1.6 1.6M145.6 149.5l-1.9 1.9M145.6 157.1l1.2 1.1M145.6 153.5l1.2 1.1M145.6 149.9l1.2 1.2M146 149.4l.3 .3M146.1 158.5l1.1 1.1M146.1 154.9l1.1 1.1M146.2 153.4l-1.8 1.7M146.5 156.2l1.1 1.1M146.6 149.4l-1.7 1.8"/>
<path d="M146.9 149.4l.7 .7M147 157.6l1.1 1.1M147 154l1.1 1.1M147 150.4l.7 .8M147.1 153.4l-1.8 1.7M147.2 153.4l.4 .3M147.4 158.9l.5 .5M147.4 155.3l1.2 1.1M147.5 149.4l-1.8 1.8M147.8 156.7l1.2 1.1M147.8 149.5l1.2 1.1M148 153.4l-2.7 2.7"/>
<path d="M148.1 151.5h.1M148.1 153.3l.9 .9M148.3 158l.5 .5M148.3 154.4l1.1 1.1M148.3 150.8l.9 .9M148.3 149.5l-1.7 1.7M148.4 152.8l.2 .1M148.6 152.8l-.5 .5M148.8 155.8l.9 .9M149.1 149.6l-1.6 1.6M149.2 151.3l-.5 .5M149.2 153.1l-3.9 3.8"/>
<path d="M149.2 157.1l.5 .5M149.2 153.5l.5 .5M149.2 149.9l.5 .5M149.6 154.9h.1M149.7 149.9l-1.6 1.6M149.7 150.8l-.4 .4M149.7 153.5l-4.4 4.4M149.7 154.4l-4.4 4.3M149.7 155.3l-4.4 4.4M149.7 156.2l-3.6 3.5M149.7 157.1l-2.7 2.6M44.9 179.6l.8 .8"/>
<path d="M45 179.3l-.1 .1M45.9 179.3l-1 1M45.9 179.7l1.1 1.1M46.4 179.3l.2 .2M46.8 179.3l-1.9 1.8M47.3 179.3l.6 .6M47.7 179.3l-2 2-.7-.7M48.2 179.3l1.1 1.1M48.6 179.3l-2 2-.2-.2M49.5 179.3l-2 2M49.5 179.7l1.1 1.1M50 179.3l.2 .2"/>
<path d="M50.4 179.3l-1.3 1.3M50.9 179.3l.6 .6M51.3 179.3l-2 2-.2-.2M51.8 179.3l1.1 1.1M52.2 179.3l-1.8 1.8M53.1 179.3l-1.8 1.8M53.1 179.7l1.1 1.1M53.6 179.3l.2 .2M54 179.3l-1.8 1.8M54.5 179.3l.6 .6M54.9 179.3l-1.8 1.8M55.2 179.8l-1.2 1.3"/>
<path d="M73.2 179.9v.1M73.4 179.8l-4.1 4.2M73.7 179.6l.9 .8M74.8 179.8l1.1 1.1M75 179.1l.5 .5M75 179.1l-6.5 6.5M75.7 178.9l1.1 1.1M76.3 178.7l-8.2 8.2M77 179.3l1.1 1.1M77.2 178.5l.5 .6M77.4 178.5l-9.5 9.5M77.9 178.4l1.2 1.2"/>
<path d="M78.4 178.4l-6.9 6.9M78.4 179.8l1.1 1.1M79.3 178.4l-6.9 6.9M79.3 178.9l1.1 1.1M79.8 178.5l.1 .1M80.1 178.5l-7.6 7.6M80.6 179.3l1.1 1.1M80.8 178.6l.5 .5M80.9 178.6l-7.8 7.8M81.6 178.8l-8.5 8.5M82 179.8l1.1 1.1M82 178.9l.7 .7"/>
<path d="M82.3 179l-9.2 9.2M82.9 179.2l-4 4.1M83.5 179.5l.5 .5M83.6 179.5l-3.8 3.8M84.1 179.8l-3.4 3.5M143.7 172.2l.8 .9M143.7 171.3l.3 .4M143.7 168.6l.8 .9M143.7 173.8l2.7 .5 2-.1 1.9-.4M143.8 173.3l.8 .7M143.8 169.7l1.2 1.1M144.3 171l1.1 1.1"/>
<path d="M144.6 168.5l-.9 .9M144.7 172.4l1.1 1.1M144.7 168.8l1.1 1.1M145.2 173.7l.4 .5M145.2 170.1l1.1 1.2M145.3 168.5h.1M145.3 166.7l1 1M145.3 165.8l.5 .5M145.3 164.9l.1 .1M145.6 163.9l-.3 .2M145.6 171.5l1.2 1.1M145.6 167.9l1.2 1.1"/>
<path d="M145.6 164.3l1.2 1.1M146.1 172.8l1.1 1.1M146.1 169.2l1.1 1.1M146.1 165.7l1.1 1M146.1 163.9l.2 .2M146.4 163.9l-1.1 1.1M146.5 174.2l.1 .1M146.5 170.6l1.1 1.1M146.5 167l1.1 1.1M147 171.9l1.1 1.2M147 168.3l1.1 1.2M147 164.7l1.1 1.2"/>
<path d="M147 163.9l.6 .6M147.4 163.9l-2.1 2M147.4 173.3l.9 .9M147.4 169.7l1.2 1.1M147.4 166.1l1.2 1.1M147.8 171l1.2 1.1M147.8 167.5l1.2 1M147.9 164.2l-2.6 2.6M148.3 172.4l1.1 1.1M148.3 168.8l1.1 1.1M148.3 165.2l1.1 1.1M148.4 164.7l-3.1 3"/>
<path d="M148.8 173.7l.3 .4M148.8 170.1l.9 1M148.8 166.5l.9 1M148.8 165.1l-5.1 5.2M149.2 171.5l.5 .4M149.2 167.9l.5 .4M149.3 165.6l-5.6 5.6M149.6 172.8h.1M149.6 169.2l.1 .1M149.7 166.1l-6 6M149.7 167l-6 6M149.7 167.9l-6 5.9"/>
<path d="M149.7 168.8l-5.2 5.2M149.7 169.7l-4.5 4.4M149.7 170.6l-3.7 3.6M149.7 171.5l-2.8 2.8M149.7 172.4l-1.9 1.8M149.7 173.3l-.9 .8M47.2 180.2l1.2 1M48.6 180.6l.1 .1M48.7 181l-.2 .2M50 181.1h.1M50.8 180.2l1 .9M52.2 180.6l.5 .5"/>
<path d="M53.6 181.1h.1M54.4 180.2l.8 .7M55.2 180.7l-.3 .4M67.9 190.3v-2.1l.5-2.4 .8-1.8 1.3-1.8 1.8-1.7 2.1-1.2 2.2-.7 2-.2 2.3 .2 2 .6 1.9 1 2 1.7 1.5 2.1 .7 1.4 .6 2.4v2.5M68 187.4l.7 .7M68.1 188.3l1.1 1.1M68.2 186.6l.1 .1M68.5 186l1.1 1.2M68.6 185.3l.6 .5M68.9 187.4l1.2 1.1M69.2 184l.9 .9M69.4 188.8l1.1 1.1"/>
<path d="M69.4 185.2l1.1 1.1M69.5 183.5l.1 .1M69.8 186.5l1.1 1M69.9 182.9l1.1 1.1M70.3 182.4l.2 .3M70.3 187.8l.6 .6M70.3 184.2l1.1 1.2M70.7 189.2l.2 .1M70.7 185.6l.8 .7M70.7 182l1.2 1.1M70.9 186.8l-3.1 3.1 .5 .4 2.6-2.6M70.9 188.6l-1.7 1.7-.7-.7"/>
<path d="M70.9 189.5l-.8 .8-.3-.2M71.1 181.5l.3 .3M71.2 183.4l1.1 1.1M71.4 189.8h.1M71.5 186.2l-.1 .1M71.5 185.3l-3.7 3.6M71.6 184.7l.6 .6M71.6 181.1l1.2 1.1M72.1 182.4l1.1 1.2M72.1 180.7l.2 .2M72.5 185.5l.3 .3M72.5 183.8l1.2 1.1"/>
<path d="M72.6 180.3l1.1 1.1M73 185.2l1.1 1.1M73 181.6l1.1 1.1M73.1 188.8l1 1.1M73.1 187.9l.6 .6M73.1 187l.1 .2M73.4 186.5l1.2 1.1M73.4 182.9l1.2 1.1M73.9 187.8l1.1 1.2M73.9 184.2l1.1 1.2M73.9 180.6l1.1 1.2M74.3 189.2l.9 .9"/>
<path d="M74.3 185.6l1.2 1.1M74.3 182l1.2 1.1M74.8 187l1.1 1.1M74.8 183.4l1.1 1.1M75.2 189.6l-.6 .7M75.2 188.3l1.1 1M75.2 184.7l1.1 1.1M75.2 181.1l1.1 1.1M75.7 186l1.1 1.2M75.7 182.4l1.1 1.2M76.1 187.4l1.2 1.1M76.1 183.8l1.2 1.1"/>
<path d="M76.1 180.2l1.2 1.2M76.6 188.8l.6 .5M76.6 185.2l1.1 1.1M76.6 181.6l1.1 1.1M77 186.5l1.1 1.1M77 182.9l1.1 1.1M77.5 187.8l1.1 1.2M77.5 184.2l1.1 1.2M77.5 180.6l1.1 1.2M77.9 189.2l.1 .1M77.9 185.6l.8 .8M77.9 182l1.2 1.1"/>
<path d="M78.4 187l.3 .3M78.4 183.4l.3 .3M78.7 183.4l-5.6 5.7M78.7 184.4l-5.6 5.6M78.7 185.2l-5 5.1-.3-.2M78.7 186.1l-3.1 3.2M78.7 187l-2.3 2.3M78.7 187.9l-1.3 1.4M78.7 188.8l-.5 .5M78.8 181.1l1.1 1.1M79.3 182.4l.9 .9M79.7 180.2l1.2 1.2"/>
<path d="M80.2 181.6l1.1 1.1M80.6 182.9l.4 .4M81.1 180.6l1.1 1.2M81.5 182l1.2 1.1M82.2 187.2l.9 .9M82.2 186.3l.5 .4M82.2 183.6l.9 .9M82.4 188.3l1.1 1.1M82.4 184.7l1.1 1.1M82.4 181.1l1.1 1.1M82.9 186l1.1 1.2M82.9 182.4l1.1 1.2"/>
<path d="M83.3 187.4l1.2 1.1M83.3 183.8l1.2 1.1M83.3 180.2l1.2 1.2M83.7 188.8l1.2 1.1M83.7 185.2l1.2 1.1M83.7 181.6l1.2 1.1M84.2 186.5l1.1 1.1M84.2 182.9l1.1 1.1M84.7 187.8l1.1 1.2M84.7 184.2l1.1 1.2M84.7 180.6l1.1 1.2M84.7 180.2l-3.1 3.1"/>
<path d="M85.1 189.2l1.1 1.1 1-1M85.1 185.6l1.1 1.1M85.1 182l1.1 1.1M85.2 180.5l-3 3M85.5 187l1.2 1.1M85.5 183.4l1.2 1.1M85.7 180.9l-3.5 3.5M86 188.3l1.1 1.1M86 184.7l1.1 1.1M86.2 181.4l-4 3.9M86.5 189.6l.6 .7 .1-.1M86.5 186l1.1 1.2"/>
<path d="M86.5 182.4l1.1 1.2M86.7 181.8l-4.5 4.4M86.9 187.4l.9 .9M86.9 183.8l1.1 1.1M87.1 182.3l-4.9 4.8M87.2 188.4l-1.9 1.9M87.3 185.2l1.2 1.1M87.5 182.8l-5.3 5.2M87.8 186.5l1.1 1.1M87.8 183.3l-5.6 5.6M88.2 183.9l-6 5.9M88.3 187.8l.4 .5"/>
<path d="M88.3 184.2l.3 .4M88.5 184.5l-5.8 5.8-.5-.4M88.7 185.6l.4 .4M88.8 185.1l-5.3 5.2-.6-.7M89 185.7l-4.5 4.6-.3-.2M89.1 187l.4 .2M89.3 186.4l-2 1.9M89.4 187.1l-1.2 1.2M89.6 187.9l-.5 .4M89.6 188.3h.1"/>
</g>
<g font-size="5.5">
<text x="174.8" y="104.1">C</text>
<text x="37.3" y="123.6">D</text>
<text x="54.8" y="123.6">D</text>
<text x="51.5" y="186.1">E</text>
</g>
<g font-size="4.1" fill="#808080">
<text x="95.1" y="20.6">404,598</text>
<text x="138.9" y="23.8" transform="rotate(-24 138.9 23.8)">+0,05</text>
<text x="174" y="23.7">20 taslanmış plaka</text>
<text x="94.8" y="26.9">365</text>
<text x="136.6" y="30" transform="rotate(-24 136.6 30)">90 +0,03</text>
<text x="89.5" y="33.4">325,402</text>
<text x="123.7" y="31.9" transform="rotate(-45 123.7 31.9)">16x M10</text>
<text x="68.1" y="55.5" transform="rotate(-45 68.1 55.5)">8x M8</text>
<text x="89.7" y="56.8" transform="rotate(-30 89.7 56.8)">6x M10x1.25</text>
<text x="40.3" y="72.6" transform="rotate(-45 40.3 72.6)">8,5</text>
<text x="130.5" y="73.8" transform="rotate(-90 130.5 73.8)">630</text>
<text x="136.5" y="77.4" transform="rotate(-90 136.5 77.4)">669,598</text>
<text x="34" y="78.9" transform="rotate(-45 34 78.9)">6x</text>
<text x="124.5" y="79.2" transform="rotate(-90 124.5 79.2)">590,402</text>
<text x="208.2" y="86.3">+0,02</text>
<text x="243.3" y="89.9" transform="rotate(-90 243.3 89.9)">0</text>
<text x="203.5" y="91">40</text>
<text x="210.1" y="91">0</text>
<text x="220.9" y="91">5</text>
<text x="238.6" y="91.8" transform="rotate(-90 238.6 91.8)">+0,02</text>
<text x="243.3" y="96.5" transform="rotate(-90 243.3 96.5)">40</text>
<text x="278.1" y="108.3" transform="rotate(-90 278.1 108.3)">1400</text>
<text x="203.2" y="122.2" transform="rotate(-45 203.2 122.2)">4x G1/2</text>
<text x="72.3" y="135.9">623</text>
<text x="82.1" y="135.9">2</text>
<text x="139.2" y="141.2">5</text>
<text x="69" y="150.4" transform="rotate(-90 69 150.4)">2</text>
<text x="137.3" y="153" transform="rotate(-90 137.3 153)">12,5</text>
<text x="155.4" y="151.3">6,25</text>
<text x="69" y="158.4" transform="rotate(-90 69 158.4)">23</text>
<text x="157.4" y="162.2" transform="rotate(-90 157.4 162.2)">25</text>
<text x="85.7" y="171.6">3,5</text>
<text x="223.3" y="177.1">870</text>
<text x="61.8" y="187.5" transform="rotate(-90 61.8 187.5)">7</text>
<text x="71.1" y="196.3" transform="rotate(-90 71.1 196.3)">1</text>
<text x="78.5" y="194.4">7</text>
</g>
<g font-size="3.5">
<text x="18.8" y="186.3">SECTION D-D</text>
<text x="19.5" y="190.9">SCALE 1 : 10</text>
<text x="87.5" y="197.4">DETAIL E</text>
<text x="85.7" y="202">SCALE 1 : 1</text>
</g>
<g font-size="3.2">
<text x="153.6" y="186.8">1187004001_9SDS</text>
<text x="153.6" y="190.8">DP90 UD VAKUM PLAKASI</text>
<text x="210.7" y="186.6">-</text>
<text x="154.3" y="194.8">/</text>
<text x="231.5" y="194.8">ALUMINYUM-7050_TASLANMIS</text>
<text x="154.3" y="198.8">/ HRC</text>
<text x="231.5" y="198.7">875 x 20 x 1405</text>
<text x="231.5" y="202.8">47029.81</text>
</g>
<g font-size="2.8">
<text x="263.7" y="186.7">Ü.Adet:</text>
<text x="263.9" y="190.5">Vers.:</text>
<text x="211.6" y="194.8">Hammadde Adı:</text>
<text x="138.3" y="202.8">SON KAYIT:</text>
<text x="163.6" y="202.8">26 Eylül 2021 Pazar 12:54:37</text>
<text x="212.1" y="198.7">Sip. Ölçüsü:</text>
<text x="212.3" y="202.7">Ağırlık:</text>
</g>
<g font-size="2.7">
<text x="130.4" y="180">SCALE 1 : 3</text>
<text x="131.4" y="177">DETAIL C</text>
</g>
<g font-size="2.6">
<text x="273.4" y="190.4">1</text>
<text x="265.9" y="194.4">GENEL TOLERANS</text>
<text x="264.2" y="198.5">DIN 7168 m T</text>
<text x="264.3" y="202.6">ÖLÇEK</text>
<text x="277.6" y="202.6">1:20</text>
<text x="286.5" y="202.6">A4</text>
</g>
<g font-size="2.5">
<text x="138.3" y="190.5">Parça Adı:</text>
<text x="138.5" y="186.5">Parça Kodu:</text>
<text x="201.2" y="186.5">Ü.Kodu:</text>
<text x="138.3" y="194.5">Kaplama Şekli:</text>
<text x="138.3" y="198.6">Isıl İşlem:</text>
<text x="6.7" y="206.7">D:\onedrive\OneDrive - gazi.edu.tr\My_Design\Arsiv\DP909SDS_3ST\</text>
</g>
</svg>
